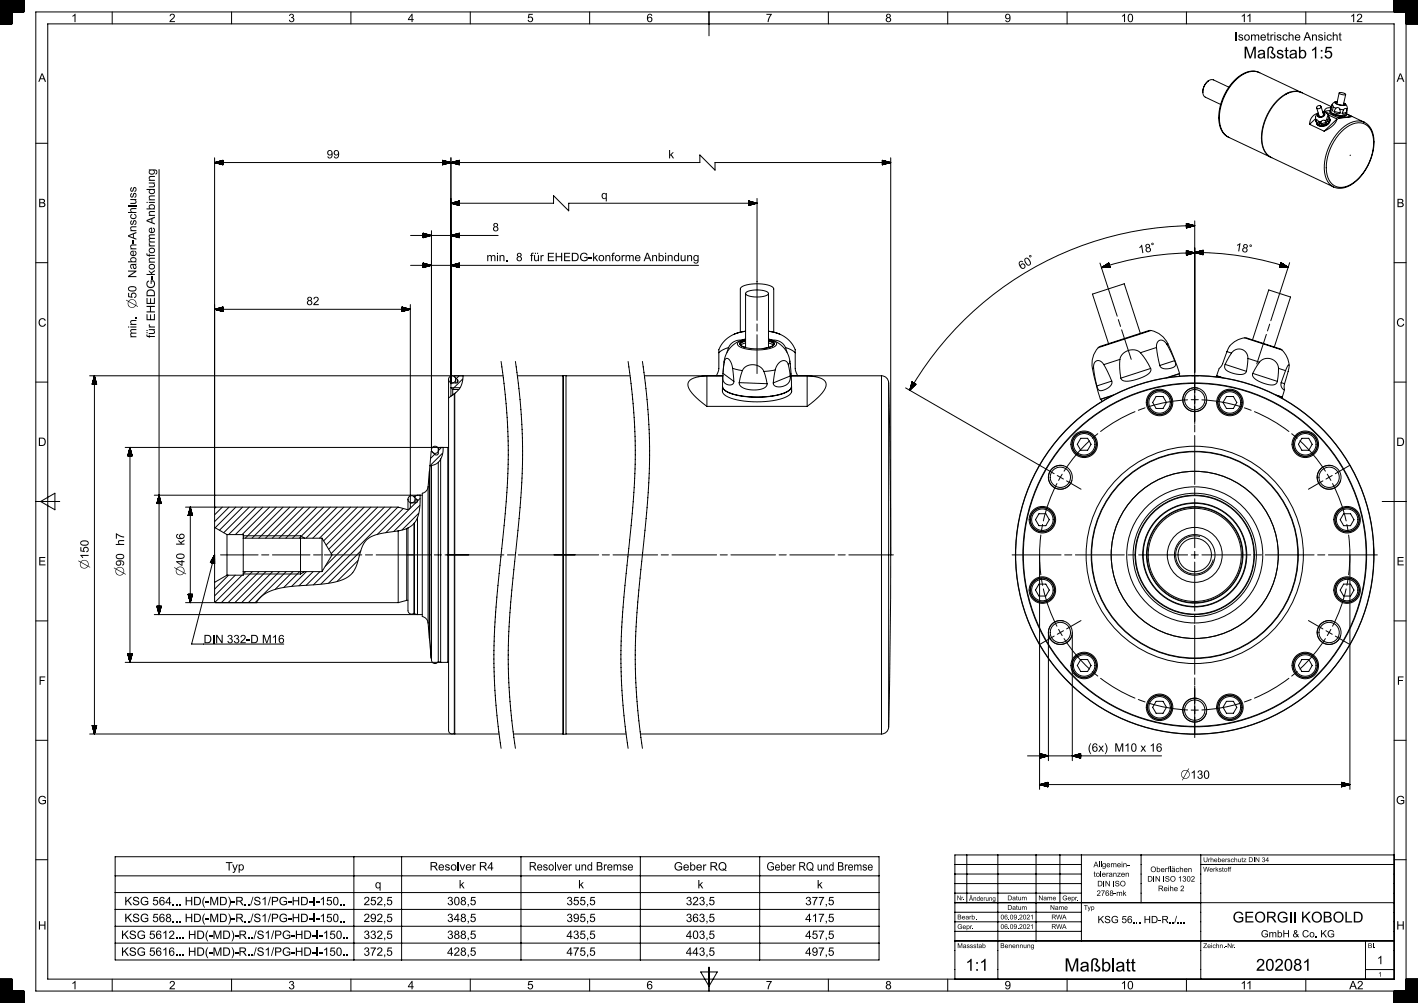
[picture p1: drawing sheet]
<svg xmlns="http://www.w3.org/2000/svg" width="594mm" height="420mm" viewBox="0 0 594 420" stroke-linecap="round" stroke-linejoin="round" font-family="sans-serif">
<g fill="none" stroke="#000" stroke-width=".42">
<path d="M0 .6h10M0 .5h10M0 .4h10M0 .3h10M0 .2h10M0 .1h10M0 9.9h5M0 9.8h5M0 9.7h5M0 9.6h5M0 9.5h5M0 9.4h5"/>
<path d="M0 9.3h5M0 9.2h5M0 9.1h5M0 9h5M0 8.9h5M0 8.8h5M0 8.6h5M0 8.4h5M0 8.2h5M0 8.1h5M0 8h5M0 7.9h5"/>
<path d="M0 7.8h5M0 7.7h5M0 7.6h5M0 7.5h5M0 7.4h5M0 7.3h5M0 7.2h5M0 7.1h5M0 7h5M0 6.9h5M0 6.8h5M0 6.7h5"/>
<path d="M0 6.6h5M0 6.4h5M0 6.2h5M0 6.1h5M0 6h5M0 5.9h5M0 5.7h5M0 5.6h5M0 5.5h5M0 5.4h5M0 5.3h5M0 5.2h5"/>
<path d="M0 5.1h5M0 4.9h10M0 4.8h10M0 4.7h10M0 4.6h10M0 4.5h10M0 4.4h10M0 4.2h10M0 4h10M0 3.9h10M0 3.7h10M0 3.5h10"/>
<path d="M0 3.4h10M0 3.3h10M0 3.2h10M0 3.1h10M0 3h10M0 2.9h10M0 2.8h10M0 2.7h10M0 2.6h10M0 2.5h10M0 2.4h10M0 2.3h10"/>
<path d="M0 2.2h10M0 2h10M0 1.9h10M0 1.7h10M0 1.5h10M0 1.4h10M0 1.3h10M0 1.2h10M0 1.1h10M0 1h10M0 .9h10M0 .8h10"/>
<path d="M0 .7h10M5 5v5h-5v-10h10v5h-10M20 10h564v400h-564zM47 5v5M97 5v5M147 5v5M197 5v5M247 5v5M297 5v10M347 5v5M397 5v5M447 5v5"/>
<path d="M497 5v5M547 5v5M584 .6h10M584 .5h10M584 .4h10M584 .3h10M584 .2h10M584 .1h10M584 5v-5h10v10h-5M584 4.9h10M584 4.8h10M584 4.7h10"/>
<path d="M584 4.6h10M584 4.5h10M584 4.4h10M584 4.2h10M584 4h10M584 3.9h10M584 3.7h10M584 3.5h10M584 3.4h10M584 3.3h10M584 3.2h10M584 3.1h10"/>
<path d="M584 3h10M584 2.9h10M584 2.8h10M584 2.7h10M584 2.6h10M584 2.5h10M584 2.4h10M584 2.3h10M584 2.2h10M584 2h10M584 1.9h10M584 1.7h10"/>
<path d="M584 1.5h10M584 1.4h10M584 1.3h10M584 1.2h10M584 1.1h10M584 1h10M584 .9h10M584 .8h10M584 .7h10M589 9.9h5M589 9.8h5M589 9.7h5"/>
<path d="M589 9.6h5M589 9.5h5M589 9.4h5M589 9.3h5M589 9.2h5M589 9.1h5M589 9h5M589 8.9h5M589 8.8h5M589 8.6h5M589 8.4h5M589 8.2h5"/>
<path d="M589 8.1h5M589 8h5M589 7.9h5M589 7.8h5M589 7.7h5M589 7.6h5M589 7.5h5M589 7.4h5M589 7.3h5M589 7.2h5M589 7.1h5M589 7h5"/>
<path d="M589 6.9h5M589 6.8h5M589 6.7h5M589 6.6h5M589 6.4h5M589 6.2h5M589 6.1h5M589 6h5M589 5.9h5M589 5.7h5M589 5.6h5M589 5.5h5"/>
<path d="M589 5.4h5M589 5.3h5M589 5.2h5M589 5.1h5M589 5v410M594 5h-579v410h579M506.1 33.9a6 6 0 0 0-2.2 4.8M514.8 36.5l-6.5-3a4.4 4.4 0 0 0-4.4 4.8 2.38 2.38 0 0 0 1 2.4l6.4 3M527.7 30.5a9 9 0 0 0-10.2 2.8 21.1 21.1 0 0 0-6.2 20.4l1.3 2.3 2.2 1.5M540.1 38.7l-1.5 .6M540.4 38.6h-.2M544.5 38.4a8.5 8.5 0 0 0-8.5 2.8 22.3 22.3 0 0 0-7.2 19.9 7.2 7.2 0 0 0 2.9 4.4"/>
<path d="M544.5 38.5l1 .4M544.9 38.6l-17.4-8.2a8.7 8.7 0 0 0-9.2 2.5 22.4 22.4 0 0 0-7.2 19.7 7.2 7.2 0 0 0 3.6 4.9M561 38.9l-1 4.6M561.1 38.8a2.28 2.28 0 0 1 2.5 .8 2.28 2.28 0 0 1-2.5-.8zM563.7 39.5l-1 4.6M514.7 57.5l17.3 8.2M548.6 52.1l6.1 2.8M551.1 49.7l-2.5 2.4M551.1 49.7l.2 .5M551.1 49.7l.4 1.8M551.3 50.2a.9 .9 0 0 1 1.1 .8M551.3 50.2v.7"/>
<path d="M551.3 50.9l.7 1 .6 .2 .2-.3M551.3 50.9l1.5 .9M551.5 51.5a2.94 2.94 0 0 0 4.6 .4M551.5 51.5a2.85 2.85 0 0 0 4.7 .7 1.95 1.95 0 0 0 .8-2.4 1.97 1.97 0 0 1-.9 2.1M551.8 44.5l1.3-.2a.82 .82 0 0 1-.4 1.2 .82 .82 0 0 1-1.1-.7zM552.1 47.4a4.7 4.7 0 0 0-3.5 4.7M552.2 47.3l-.9 1-.2 1.4M552.3 47.6a.78 .78 0 0 0 .2 1.3l.5 .1M552.3 47.8l-.2 .7 .9 .5M552.4 51h1M552.4 51l.4 .8M553 49h.1"/>
<path d="M553.4 44.6l1 3.3a1.03 1.03 0 0 1-.7 .9 1.03 1.03 0 0 1-1.1-.3l-1.1-3.3M553.4 51v.9M554 46.7a2.49 2.49 0 0 1 2.3 1.4M554.1 46.9l.8 .4a1.66 1.66 0 0 1-1.1 1.8 1.66 1.66 0 0 1-2-.8l.4-.9M554.1 47l.7 .5a1.48 1.48 0 0 1-1.8 1.5M554.1 47.1l.7 .5-.6 1.1M554.2 47.1l.6 .5-.6-.4M554.7 46.6l6.1 2.8M555.1 50.5a1.21 1.21 0 0 0-1.7 .5M555.1 50.5l.5 .7M555.6 51.2l-.2 .5-.8 .4-1.2-.2M555.6 51.2l-2.2 .7"/>
<path d="M555.9 49.9l-.8 .6M555.9 49.9l.1 1M556.1 51.8a3.4 3.4 0 0 1-4.3 .2M556.3 48l3.8 1.8M556.3 48.1l.7 1.7M556.3 48.1l.2 .6M556.5 48.7l.3 .5M556.5 48.7a.91 .91 0 0 0-.6 1.2M556.8 49.2v1.3l-.5 .4h-.3M556.8 49.2l-.8 1.7M557 49.9a3.1 3.1 0 0 1-2.2 2.6 3.1 3.1 0 0 1-3.3-1.1M557 49.8a3.1 3.1 0 0 1-2.2 2.7 3.1 3.1 0 0 1-3.3-1"/>
<path d="M557.2 46.7l-.1 .2a6.2 6.2 0 0 0 5.6 2l1-.3 .2-.4M557.2 46.2l-2.5 .4M557.3 46.9a8.2 8.2 0 0 0 6.4 1.4M557.4 45.4l.1 .9 .5 .2 .2-.2M557.4 45.4l.8 .9M557.5 45.1l-1.9 .3-.9 1.2M557.7 44.6l-12.4-5.8a9.4 9.4 0 0 0-10 3.3 22 22 0 0 0-6.2 19.4 6.9 6.9 0 0 0 3.4 4.4l26 12.3M557.9 44.2l.3-.2 .2 .8M557.9 44.2l-.5 1.2M557.9 44v.2M557.9 44l-.5 1.5M558.4 44.8l-.2 1.5"/>
<path d="M558.4 44.8l1.2 .5M558.4 47.6l3.9 .9M558.9 46.6l.2 .5 .9 .4 .9 .1 .5-.3M558.9 46.6l2.5 .7M559.4 42.8a3.7 3.7 0 0 0 4 1.1M559.5 42.8h-.1M559.5 42.9l-.1 .1M559.5 42.9l.6-.2-.6 .2M559.5 42.9v.2M559.6 42.6l-1.1 .5-.6 .9M559.6 45.3a1.08 1.08 0 0 1 1.7 .5M559.6 45.3l-.7 1.3"/>
<path d="M560.1 49.8a8.7 8.7 0 0 1-5.4 5.1M560.1 49.8l-5.4 5.1M560.1 42.8l-.7 .2M560.2 42.6l-.7 .2M560.2 42.6l-1 .2a3.9 3.9 0 0 0 4.1 1.3l.4-.3-.8-.6M561.3 45.8l.1 1.5M561.3 45.8l1.5 .1M561.9 55.2a9 9 0 0 1 10.1-3.1 9.1 9.1 0 0 1 3.4 9.1 21 21 0 0 1-11 16.7 6 6 0 0 1-8.5-4.8 21.4 21.4 0 0 1 6-17.9zM562.8 45.9l-.5 1.5M562.9 43.4l.5 .4M563.4 43.4l.7 .9 .3 1.1M563.4 43.9l-.5-.7 .4 .7"/>
<path d="M564 47.2l-.8 .7-.7-.1-.2-.4M564 47.2l-1.7 .2M564 45.8v1.4M564 45.8a.62 .62 0 0 0-.6-.4 .62 .62 0 0 0-.6 .5M564 47.7l2.2 1.1M564 47.7l7.5 3.5M564.4 45.5l-.2 1.6a1.45 1.45 0 0 1-1.9 1.4 6.7 6.7 0 0 1-5.1-2l.2-1M564.4 45.5l-.4 .3M566.2 48.8l-5.4 .6M571.5 51.2a9.6 9.6 0 0 1 4 10.3 21 21 0 0 1-11.8 16.9 6.6 6.6 0 0 1-5.2-.2M571.5 51.2a8.8 8.8 0 0 0-9.4 2.6 22.3 22.3 0 0 0-7 19.8 7.1 7.1 0 0 0 3.4 4.6M15 60h5"/>
<path d="M66.6 71v186.4M89.9 66.1v154.8M89.9 68.1h203.3v-3.2l6.3 6.3v-3.1h73.6M89.9 68.1l3.5 .9M90.1 68h3.3M90.3 68.2h3.1M90.6 68.3h2.8M90.6 67.9h2.8M91 68.4h2.4M91 67.8h2.4M91.4 68.5h2M91.4 67.7h2"/>
<path d="M91.8 68.6h1.6M91.8 67.6h1.6M92.2 68.7h1.2M92.2 67.5h1.2M92.5 68.8h.9M92.5 67.4h.9M92.9 68.9h.5M92.9 67.3h.5M93.3 69h.1M93.3 67.2h.1M93.4 67.1v1.9M93.4 67.1l-3.5 1"/>
<path d="M185.4 69h.1M185.4 67.2h.1M185.4 67.2l.5 .1M185.4 67.3l.8 .1M185.4 67.4l1.2 .1M185.4 67.5l1.6 .1M185.4 67.6l2 .1M185.4 67.7l2.4 .1M185.4 67.8l2.7 .1M185.4 67.9l3.3 .1M185.4 67.1l7 1.9M185.4 67.1v1.9"/>
<path d="M185.9 68.9h-.5M186.2 68.8h-.8M186.6 68.7h-1.2M187 68.6h-1.6M187.4 68.5h-2M187.8 68.4h-2.4M188.1 68.3h-2.7M188.5 68.2h-3.1M188.9 66.1v96.3M189.1 68h3.3M189.3 68.2h3.1M189.6 68.3h2.8"/>
<path d="M189.6 67.9h2.8M190 68.4h2.4M190 67.8h2.4M190.4 68.5h2M190.4 67.7h2M190.8 68.6h1.6M190.8 67.6h1.6M191.2 68.7h1.2M191.2 67.5h1.2M191.5 68.8h.9M191.5 67.4h.9M191.9 68.9h.5"/>
<path d="M191.9 67.3h.5M192.3 69h.1M192.3 67.2h.1M192.4 67.1v1.9M192.4 67.1l-7 1.9M369.6 69h.1M369.6 67.2h.1M369.6 67.2l.5 .1M369.6 67.3l.9 .1M369.6 67.4l1.2 .1M369.6 67.5l1.6 .1M369.6 67.6l2 .1"/>
<path d="M369.6 67.7l2.4 .1M369.6 67.8l2.8 .1M369.6 67.9l3.3 .1M369.6 67.1l3.5 1M369.6 67.1v1.9M370.1 68.9h-.5M370.5 68.8h-.9M370.8 68.7h-1.2M371.2 68.6h-1.6M371.6 68.5h-2M372 68.4h-2.4M372.4 68.3h-2.8"/>
<path d="M372.7 68.2h-3.1M373.1 66.1v166.3M373.1 68.1l-3.5 .9M531.8 65.6l1 .5M565.6 65h.1M584 60h5M172 98.6h36.7M177.2 97.8h.7M177.2 97.9h1.1M177.2 98h1.5M177.2 98.1h1.8M177.2 98.2h2.2"/>
<path d="M177.2 98.3h2.6M177.2 98.4h3M177.2 97.7h.3M177.2 97.7v1.8M177.2 97.7l3.5 .9-3.5 .9M177.5 99.5h-.3M177.9 99.4h-.7M178.3 99.3h-1.1M178.7 99.2h-1.5M179 99.1h-1.8M179.4 99h-2.2M179.8 98.9h-2.6"/>
<path d="M180.2 98.8h-3M180.6 98.6l-3.4 .1M180.7 96.6v91.8M188.9 85.1h43v-3.2l6.3 6.4v-3.2h78.9M189.1 98.6h3.3M189.1 85.1h3.3M189.3 85.2h3.1M189.5 98.4h2.9M189.5 98.8h2.9M189.5 85h2.9M189.6 85.3h2.8M189.8 98.3h2.6"/>
<path d="M189.8 98.9h2.6M189.8 84.9h2.6M190 85.4h2.4M190.2 98.2h2.2M190.2 99h2.2M190.2 84.7h2.2M190.4 85.5h2M190.6 98.1h1.8M190.6 99.1h1.8M190.6 84.6h1.8M190.8 85.6h1.6M191 98h1.4"/>
<path d="M191 99.2h1.4M191 84.5h1.4M191.4 97.9h1M191.4 99.3h1M191.4 85.8h1M191.4 84.4h1M191.7 97.8h.7M191.7 99.4h.7M191.7 85.9h.7M191.7 84.3h.7M192.1 99.5h.3M192.1 97.7h.3"/>
<path d="M192.1 86h.3M192.1 84.2h.3M192.4 97.7l-3.5 .9 3.5 .9M192.4 84.2v1.8l-3.5-.9M192.4 97.7v1.8M192.4 84.2l-3.5 .9M313.6 84.2h.3M313.6 84.3h.7M313.6 84.4h1.1M313.6 84.5h1.4M313.6 84.6h1.8M313.6 84.7h2.2"/>
<path d="M313.6 84.8l2.6 .1M313.6 84.9l2.9 .1M313.6 85l3.3 .1M313.6 84.2l3.5 .9M313.6 84.2v1.8l3.5-.9M313.9 86h-.3M314.3 85.9h-.7M314.7 85.8h-1.1M315.2 85.6l-1.6 .1M315.6 85.5l-2 .1M316 85.4l-2.4 .1M316.4 85.3l-2.8 .1"/>
<path d="M316.7 85.2l-3.1 .1M317.1 83.1v51.1M497 93.6v1.9l3.5-1M497 93.6l3.5 .9M497.1 93.6h-.1M497.1 95.4h-.1M497.4 93.7h-.4M497.4 95.3l-.4 .1M497.8 93.8h-.8M497.8 95.2l-.8 .1M498.2 93.9h-1.2M498.2 95.1l-1.2 .1"/>
<path d="M498.6 94h-1.6M498.6 95l-1.6 .1M499 94.1h-2M499 94.9l-2 .1M499.3 94.2h-2.3l2.7 .1M499.9 94.7l-2.9 .1h2.3M500.1 94.4h-3.1M500.3 94.5l-3.3 .1M500.5 94.5a137.9 137.9 0 0 0-119.4 68.9M500.5 92.5v84.9M500.5 94.5h-3.5M15 110h5"/>
<path d="M172 111.1h120.6M177.2 110.2l3.5 .9-3.5 1M177.2 110.2v1.9M177.2 110.2h.1M177.2 110.2l.5 .1M177.2 110.4h.9M177.2 110.5h1.3M177.2 110.6h1.6M177.2 110.7h2M177.2 110.8h2.4M177.2 110.9h2.8M177.2 111h3.2"/>
<path d="M177.2 112h.1M177.7 111.9l-.5 .1M178.1 111.8l-.9 .1M178.5 111.7l-1.3 .1M178.8 111.6l-1.6 .1M179.2 111.5l-2 .1M179.6 111.4l-2.4 .1M180 111.3l-2.8 .1M180.4 111.2l-3.2 .1M189.3 111h3.1M189.3 111.2h3.1M189.6 110.9h2.8"/>
<path d="M189.6 111.3h2.8M190 110.8h2.4M190 111.4h2.4M190.4 110.7h2M190.4 111.5h2M190.8 110.6h1.6M190.8 111.6h1.6M191.2 110.5h1.2M191.2 111.7h1.2M191.5 110.4h.9M191.5 111.8h.9M191.9 110.3h.5"/>
<path d="M191.9 111.9h.5M192.3 110.2h.1M192.3 112h.1M192.4 110.2v1.9M192.4 110.2l-3.5 .9 3.5 1M460.8 110.2l7.2 22.2M461.4 112.1l3-2 .6 1.8zM463.2 110.9l1.4-.4-1.6 .5M463.5 112l1.4-.5-1.5 .5M463.7 110.6l.8-.3-1.1 .5M463.9 112l1-.4-1.2 .4M464.4 110.2l-.4 .2"/>
<path d="M464.5 110.3l-.6 .2M464.6 110.6l-1.9 .6M464.6 110.7l-2.2 .7M464.7 110.8l-2.6 .8M464.7 110.9l-3 1M464.7 111l-3.3 1.1M464.8 111.2l-3.2 .9M464.8 111.2l-2.6 .8M464.8 111.3l-2.2 .7M464.9 111.4l-1.9 .6M464.9 111.9h-.4M464.9 111.7l-.8 .2"/>
<path d="M497.1 105h-.1M497.3 106.8h-.3M497.4 105.1h-.4l1 .1M497.8 106.6l-.8 .1h.4M498.2 106.5l-1.2 .1M498.4 105.3h-1.4M498.6 106.4l-1.6 .1M498.8 105.4h-1.8M499 106.3l-2 .1M499.1 105.5h-2.1M499.3 106.2l-2.3 .1M499.5 105.6l-2.5 .1"/>
<path d="M499.7 106.1l-2.7 .1M499.9 105.7l-2.9 .1M500.1 106l-3.1 .1M500.3 105.8l-3.3 .1M500.5 105.9a126.5 126.5 0 0 0-39.1 6.2M500.5 105.7a126.7 126.7 0 0 1 39.1 6.2M500.5 105.9l-3.5-.9v1.8M500.5 105.9l-3.5 .9M500.5 105.9l-3.5 .1M500.5 105.7h3.5M500.7 105.8h3.3M500.9 105.6h3.1"/>
<path d="M501 105.9h3M501.2 105.5h2.8M501.4 106h2.6M501.6 105.4h2.4M501.8 106.1l2.2 .1M502 105.3h2M502.4 106.2l1.6 .1M502.4 105.2h1.6M502.7 106.3l1.3 .1M502.8 105.1h1.2M503.1 106.4l.9 .1h-.5M503.1 105h.9"/>
<path d="M503.5 104.9h.5M503.9 106.6h.1M503.9 104.8h.1M504 104.8v1.9l-3.5-1M504 104.8l-3.5 .9M536 111.7l3.6 .2M536 111.7h.1M536 111.7l.3 .1M536.1 111.4l1.4 .4M536.1 111.3l1.7 .5M536.2 111.2l2 .6M536.2 111.1l2.4 .8"/>
<path d="M536.2 111l2.8 .9M536.3 110.9l3.1 1M536.3 110.8l3.3 1.1M536.3 110.7l3 1M536.4 110.6l2.6 .9M536.4 110.3l1.6 .5M536.5 110l.3 .1M536.6 110h.1M536.6 110l3 1.9M536.6 110l-.6 1.7M536.7 111.8l-.7-.2 1.1 .2M537.3 110.4l-.8-.2 1.1 .4"/>
<path d="M538.3 111.1l-1.9-.6 2.2 .8M540.2 110l-7.9 24.3M584 110h5M89.9 129.5h82M89.9 129.5l3.5 1M90.1 129.5h3.3M90.3 129.6h3.1M90.5 129.4h2.9M90.6 129.7h2.8M90.8 129.3h2.6M91 129.8h2.4M91.2 129.2h2.2"/>
<path d="M91.4 129.9h2M91.6 129.1h1.8M91.8 130h1.6M92 129h1.4M92.2 130.1h1.2M92.4 128.9h1M92.5 130.2h.9M92.7 128.8h.7M92.9 130.3h.5M93.3 130.4h.1M93.3 128.6h.1M93.4 128.6v1.9"/>
<path d="M93.4 128.6l-3.5 .9M168.4 130.4h.1M168.4 128.6h.1M168.4 128.7l.6 .1M168.4 128.8l1 .1M168.4 128.9l1.4 .1M168.4 129l1.8 .1M168.4 129.1l2.2 .1M168.4 129.2l2.5 .1M168.4 129.3l2.9 .1M168.4 129.4l3.3 .1M168.4 128.6l3.5 .9"/>
<path d="M168.4 128.6v1.9M168.9 130.3l-.5 .1M169.2 130.2l-.8 .1M169.6 130.1l-1.2 .1M170 130l-1.6 .1M170.4 129.9l-2 .1M170.8 129.8l-2.4 .1M171.1 129.7l-2.7 .1M171.5 129.6l-3.1 .1M171.9 127.5v84.7l-.5 .9-1 .2-3.6-.9h-89.1M171.9 129.5l-3.5 1M307.7 139.9a10.4 10.4 0 0 0-6.6 7.4v.4"/>
<path d="M310.1 139.1l.1-18.5a13 13 0 0 1 10.4-1.5l2.6 .8 .9 1.1v18.1M312.3 138.7l-4.6 1.2M312.3 122.9l.1 22.6M312.6 122.4a10.7 10.7 0 0 1 9.1 0l.2 .3a2.49 2.49 0 0 1-2.8 1.5 8.7 8.7 0 0 1-6.8-1.2zM317.1 135.7v3M321.9 122.9v22.6M321.9 138.7l4.5 1.1M326.4 139.8a11 11 0 0 1 6.7 7.1v.8M468.5 133.8l.9 2.9M469.9 138.1l4 12.4M477.7 139.6l-6.8-20.8-13.3 4.4 6.8 20.7M482.2 138.4a10 10 0 0 1 7 5.6"/>
<path d="M482.2 138.4a119.9 119.9 0 0 0-16.6 5.1l-4.7 1.5-.9 .6M482.2 138.4l-22.2 7.2M531.9 135.7l-1 2.9M15 160h5M37.6 157.4h173.1M38.9 159.8v1.1M39 159.4v1.5M39.1 159.1v1.8M39.2 158.7v2.2M39.3 158.3v2.6M39.4 157.9v3M39.5 157.5v3.4"/>
<path d="M39.6 157.4v150M39.6 157.4l-1 3.5M39.6 157.4l.9 3.5h-1.9M39.7 157.7v3.2M39.8 158.1v2.8M39.9 158.5v2.4M40 158.9v2M40.1 159.3v1.6M40.2 159.6v1.3M187.9 158.9v7.7M190.3 157.6v.1M190.4 157.7h.1"/>
<path d="M190.4 157.7l1.3 1.3M190.5 157.4l-.1 .3M190.9 158.9v1.5M191.7 159l.2 .6-.5 .7-2.5 .3M191.7 159v1.1M192.3 157.4l-1.1 1.1M193.8 158.7l-4.3 4.3M194 157.4l-.3 2.4-.7 2-.9 1.5-1.6 1.4M209.9 151.4a261 261 0 0 1 .7 74.8l-1.5 14a259.4 259.4 0 0 0 .8 73.2M215.9 151.4a255.5 255.5 0 0 1 1.1 70.7l-1.7 16.5a261.8 261.8 0 0 0 .6 74.8M216.7 157.4h19.2M235.9 157.4v150"/>
<path d="M235.9 157.4h.1M237.1 157.4h-1.2M237.1 157.4v150M237.1 157.4h26.8M263.1 151.4a261 261 0 0 1 .7 74.8l-1.5 14a259.4 259.4 0 0 0 .8 73.2M269.1 151.4a255.5 255.5 0 0 1 1.1 70.7l-1.7 16.5a261.8 261.8 0 0 0 .6 74.8M269.9 157.4h32.9M289 159.2l2.7-1.2 4.4-.6v12.8a20.1 20.1 0 0 1-7.9-8.4 2.41 2.41 0 0 1 .8-2.6zM301.1 147.7v6.9l-1 2.8M302.8 157l-.1 4.8M302.9 156.3v2.8l1 1.5 1.2 .6 1.2-.1 .8-.5 .3-.9M302.9 156.3l4.5 3.4"/>
<path d="M303.4 151.2v.5M303.4 151.2l-.5 4.8M303.4 151.7a1.31 1.31 0 0 1 1-1.6 1.31 1.31 0 0 1 1.5 1.2l1 2.9M303.4 151.7l-.5 4.6M305.2 145.5l-2.5 1-1.6 1.2M305.2 145.5l-.7 2.2M306.9 154.2l.5 5.5M306.9 154.2l4.1 1M310.1 144.1h.1M310.1 144.1a1.92 1.92 0 0 0 1.7 1.3M310.6 142.4a5.3 5.3 0 0 0-5.4 3.1M311 155.2l-1.3 5"/>
<path d="M311 155.2a5.2 5.2 0 0 1 9 .4M311 142.3a10.9 10.9 0 0 0-7.6 8.9M312.3 141.9l-1.3 .4M312.3 142.1l-.9 .3a1.57 1.57 0 0 0-1.5 1.9l1.8 1.1M312.3 142.8l-1.5 .6-.7 .8M312.3 142.5a2.66 2.66 0 0 0-2.2 1.6M312.3 143.6l-2.1 .9M317.1 140.2v16.2M320 155.6l1.3 5.1M321.9 142.1l1.6 .6a1.12 1.12 0 0 1 1 1.1 1.12 1.12 0 0 1-.9 1.1 17.9 17.9 0 0 1-11.9 .5M321.9 142.8a2.83 2.83 0 0 1 2.3 1.5M321.9 142.5a2.57 2.57 0 0 1 2.3 1.6"/>
<path d="M321.9 143.6l2.1 .9M321.9 141.9l1.3 .4M323.2 142.3a10.9 10.9 0 0 1 7.7 8.9M323.2 142.3l.8 .3a1.35 1.35 0 0 1 1.3 1.3 1.35 1.35 0 0 1-1.1 1.4 19.7 19.7 0 0 1-14.7-.4 1.27 1.27 0 0 1-.5-1.4 1.27 1.27 0 0 1 1.2-.9l.8-.3M323.6 142.4a5.3 5.3 0 0 1 5.4 3.1M324.2 144.1a5.3 5.3 0 0 1-4.4 1.8M324.2 144.1h.1M324.7 154.9l-.8 5.4M324.7 154.9l-4.7 .7M329 145.5l2.5 1 1.6 1.2M329 145.5l.7 2.2M330.2 152.7l.8 4.7"/>
<path d="M330.2 152.7a2.29 2.29 0 0 0-2.1-1.7 2.29 2.29 0 0 0-2.3 1.5l-1.1 2.4M330.9 151.2l.7 10.6a4.8 4.8 0 0 1-4.2 3.1 38.1 38.1 0 0 1-22.5-.7 3.2 3.2 0 0 1-2.2-2.4M330.9 151.2l-.7 1.5M331 157.4l-.4 2.6-.9 .9-1.1 .7-1.7 .4-1.6-.1-1.1-.6-.3-1M331 157.4l-7.1 2.9M331.4 157.4h37.9M333.1 147.7v6.9l1 2.8M338.1 157.4l4.4 .6a3.4 3.4 0 0 1 3.5 3.8 20.1 20.1 0 0 1-7.9 8.4zM369.3 157.4l1.8 .6 .8 1 .4 1.3M369.3 157.4v150M382 159.9l1.7 1-2.6 2.5M382 159.9l-.9 3.5"/>
<path d="M382.1 159.9l-.1 .1M457.6 154.2l3.4 13M458.1 154.1l-.5 .1M458.1 154.1l1.4 7.5M460 145.6a10 10 0 0 0-2.4 8.6M462.4 152.7a2.15 2.15 0 0 0-2-1.7 2.15 2.15 0 0 0-2.1 1.4l-.2 1.7M462.4 152.7l3.3 6.9M465.7 159.6v1l-.6 1-2.9 1.8h-1.8l-.9-1.8M465.7 159.6l-6.2 2M469.1 150.5l-6.7 2.2M469.1 150.5l-.1 3.7 .5 4.1M477.7 147.7l2.3 2.9 2 3.7"/>
<path d="M477.7 147.7a5.4 5.4 0 0 0-8.6 2.8M482 154.3v1.1l-1 1.2-4.5 2.1-2.6 .7-2.3 .2-1.4-.4-.7-.9M482 154.3l-12.5 4M484.5 145.5l-6.8 2.2M484.5 145.5l1.3 7.5M488.7 144.1l3.4 6.9M488.7 144.1a2.15 2.15 0 0 0-1.9-1.7 2.15 2.15 0 0 0-2.2 1.5l-.1 1.6M489.2 144l4.9 12.4M489.2 144l-.5 .1M492.1 151l.3 2-1.5 1.1-3.4 .3-1.1-.5-.6-.9M492.1 151l-6.3 2M493.9 156.6l.3 .9"/>
<path d="M494.1 156.4l-4.9 1.7M494.1 156.4l-5.5 1.8M499.3 157.4h2.8M509.6 157.4l2.2 .7M509.6 157.4l-.1 .4M509.7 157.3l-.1 .1M509.7 157.3h.1M509.7 157.3l2.7 .9M513.2 152.6l-.2 1.1 .4 1 1 .8 1.7 .7 2.1 .5 2 .1 1.3-.5 .6-.8M513.2 152.6l8.9 2.9M514 147.2l-1.9 5.3-1.4 1.8-1 3M514 147.2l1.9 .6"/>
<path d="M515.9 147.8l-2.7 4.8M515.9 147.8a3.7 3.7 0 0 1 4.3-1.5 3.7 3.7 0 0 1 2.6 3.8M521.4 141.5a8.7 8.7 0 0 0-7.4 5.7M521.4 141.5l15.6 5.1M522.8 150.1l-.7 5.4M522.8 150.1l4.8 1.6M524.7 142.3l6.8-20.9 5 1.6 4.1 1.4-6.8 20.9M524.8 156.3v1.1l.8 1.2 4.1 2 3.7 .6 1.1-.5 .6-1M524.8 156.3l10.3 3.4M527.6 151.7a4.5 4.5 0 0 1 4.8-1.4 4.5 4.5 0 0 1 3.2 3.9M527.6 151.7l-2.8 4.6M530.5 140l-4 12.4"/>
<path d="M535.6 154.2l-.5 5.5M535.6 154.2l2.9 1M537 146.6a10 10 0 0 1 3 6.4M538.5 155.2l-1.8 5M538.5 155.2l.2-.6a1.9 1.9 0 0 1 1.3-1.8l-.3 2.1-1.6 5.8M584 160h5M38.7 160.6v.3M38.8 160.2v.7M40.3 160.2v.7M40.4 160.6v.3M187.9 166.6v136.6a3.7 3.7 0 0 0 1 4.1l1.4-.2M188.9 162.4v3.5"/>
<path d="M188.9 162.4h3.8M188.9 162.4l.7 .7M189.3 160.4l-.4 .4M189.6 163.1v2.3M189.6 163.1h2.6M190.3 164.9l-2.4 1.7M190.5 164.7v142.7l-.2-142.6M190.5 164.7l-.2 .2M190.9 164.4h.1M296.1 170.2h42M302.6 161.9v1.9a4.3 4.3 0 0 0 3.6 2.9 37 37 0 0 0 23.7-.8l1.3-1a3.4 3.4 0 0 0 .4-3M309.7 160.2l.3 1.2 1.1 1 1.9 .6 2.3 .3 2.4-.1 2-.5 1.3-.9 .3-1.1"/>
<path d="M309.7 160.2l11.6 .5M331.6 161.5a2.95 2.95 0 0 1-2.6 2.9 36.8 36.8 0 0 1-24.5-.3l-1.3-1-.6-1.3M372.3 160.3l.6 35.9 .2 36.2M372.3 160.3v144.1M379.4 162.4l62.2 36M381.7 161.2l.6-1.1-.7 1.4M382 160.2l.1-.2-.2 .4M382.2 160l-.4 .8M382.3 160.1l-.5 .9M382.5 160.2l-1 1.7M382.6 160.3l-1.2 2M382.6 160.3l-1.3 2.4"/>
<path d="M382.8 160.4l-1.7 2.8M382.9 160.4l-1.8 3M382.9 161.6l.5-.9-.6 1.1M382.9 160.5l-1.5 2.7M383 160.5l-1.4 2.4M383.1 160.6l-1.2 2M383.2 160.6l-1 1.7M383.3 160.7l-.8 1.3M383.5 160.8l-.5 .7M383.6 160.8l-.3 .4M383.6 160.9l-.1 .2M461.2 167.2l.3 1"/>
<path d="M466 165.7l-5 1.5M466.5 165.4l-5.5 1.8M470 167.1l-.1 .1M475.4 172.4l-6.9 3.3-7.5 5M479.7 170.8l-2.9 1M484.3 166h2.9l1.4 2.5-1.4 2.5h-2.9l-1.4-2.5zM497.5 167.4l-8.9 1.1-7.5 1.8M499 167.4h3M500.5 177.9v3M501.8 162.5a5 5 0 0 0-6.2 3.6 5 5 0 0 0 3.6 6.1 5 5 0 0 0 6.1-3.5M503.5 167.4l7.6 .8 8.8 2.1M513.8 166h2.9l1.4 2.5-1.4 2.5h-2.9l-1.5-2.5z"/>
<path d="M521.3 170.8l2.8 1M525.5 172.4l6.9 3.3 7.5 5M534.4 165.4l2.7 .9M535 165.7l2.1 .7M536.7 160.2l.1 1.8 1.2 1.3 .1-2.6M536.7 160.2l1.4 .5M537.1 166.4l-.1 .4M537.1 166.3v.1M537.1 166.3h.1M538.1 163.2l-1 3.1M52.4 187.4h135.2M53.5 190.9h1.9"/>
<path d="M53.5 190.8v.1M53.6 190.4v.5M53.7 190v.9M53.8 189.6v1.3M54 189.1v1.8M54.1 188.7v2.2M54.2 188.3v2.6M54.3 187.9v3M54.4 187.5v3.4M54.4 187.4v90M54.4 187.4l-.9 3.5M54.4 187.4l1 3.5"/>
<path d="M54.5 187.7v3.2M54.6 188.1v2.8M54.7 188.5v2.4M54.8 188.9v2M55 189.3v1.6M55.1 189.6v1.3M55.2 190v.9M55.3 190.4v.5M55.4 190.8v.1M179.9 197.4v70zM180.6 195v80.5M180.7 194.9l-.1 .1"/>
<path d="M180.7 194.9v78.9a3.7 3.7 0 0 0 1.1 4h.9l.9-.8M180.7 188.4v.6M182.1 190.2l-1.7 1.8M183.6 193.6l-1.2 .8-1.7 .5M184.6 187.4l-1 .2v2.4l-.5 .5h-.6l-1.6-1.5-.3 .1-1.3 14.8M184.6 192.3v85.1l-1-.3v-83.5zM185 187.4l-1.4 1.3M185.4 189.8l-5.3 5.3 .5-.1M185.6 187.4l-.2 2.5-.8 2.4M187.6 187.4v90M187.6 187.4l.3 .1M442.9 199.1l2.6 1.5"/>
<path d="M444.9 198.6l-1.5 2.6M445.5 195a5 5 0 0 0-6.1 3.6 5 5 0 0 0 3.5 6.1 5 5 0 0 0 6.1-3.5M452.7 183.5h2.9l1.4 2.5-1.4 2.5h-2.9l-1.4-2.5zM456.4 184.5l-5.3 5.6-5.4 7.2M459.9 181.6l-2.3 1.9M500.5 182.4v20.5M541.1 181.6l2.3 1.9M544.5 184.5l5.4 5.6 5.3 7.2M545.3 183.5h2.9l1.5 2.5-1.5 2.5h-2.9l-1.4-2.5zM556 198.6l1.5 2.6M558.1 195a5 5 0 0 0-6.2 3.6 5 5 0 0 0 3.6 6.1 5 5 0 0 0 6.1-3.5M558.1 199.1l-2.6 1.5"/>
<path d="M565.4 194.9l-6 3.5M15 210h10M17 210l6-3.5v7zM64.6 207.4h112.3M65.8 210.6v.3M65.9 210v.9M66 209.6v1.3M66.1 209.3v1.6M66.2 208.9v2M66.3 208.5v2.4M66.4 208.1v2.8M66.5 207.7v3.2"/>
<path d="M66.6 207.4l1 3.5h-1.9zM66.7 207.5v3.4M66.8 207.9v3M66.9 208.3v2.6M67 208.7v2.2M67.1 209.1v1.8M67.2 209.4v1.5M67.3 209.8v1.1M67.4 210.2v.7M67.5 210.6v.3M78.9 215.4v.5M79 215v.9"/>
<path d="M79.1 214.6v1.3M79.2 214.3v1.6M79.3 213.9v2M79.4 213.5v2.4M79.5 213.1v2.8M79.6 212.7v3.2M79.7 212.4v40M79.7 212.4l-.9 3.5h1.9M79.7 212.4l1 3.5M79.8 212.5v3.4M79.9 212.9v3M80 213.3v2.6"/>
<path d="M80.1 213.7v2.2M80.2 214.1v1.8M80.3 214.4v1.5M80.4 214.8v1.1M80.5 215.2v.7M80.6 215.8v.1M90.4 212.4l-.5 .5M93.1 212.4l-3.2 3.2M95.9 212.4l-6 6M98.8 212.4l-8.7 8.6M101.6 212.4l-9.7 9.6M104.4 212.4l-10.7 10.7"/>
<path d="M107.3 212.4l-11.5 11.5M110.1 212.4l-11.5 11.5M112.9 212.4l-11.5 11.5M115.7 212.4l-13 13M118.6 212.4l-13 13M121.4 212.4l-13 13M124.2 212.4l-13 13M127.1 212.4l-13 13M129.9 212.4l-13 13M132.7 212.4l-13 13M135.5 212.4l-13 13M138.4 212.4l-13 13"/>
<path d="M141.2 212.4l-13 13M144 212.4l-13 13M146.9 212.4l-13 13M149.7 212.4l-14.1 14.1M152.5 212.4l-15.9 15.9M155.3 212.4l-17.6 17.6M158.2 212.4l-19.4 19.4M161 212.4l-24.8 24.7M163.8 212.4l-32.5 32.5M166.7 212.4l-32.3 32.2M168.9 212.9l-10.9 11M170.9 209.1v4.2"/>
<path d="M173.4 207.9v.1M173.4 219.1v37.7M173.4 219.2l-2.5 1.9M173.5 208h.1M173.5 208l1.2 1.2M173.6 219v38M173.6 219l-.2 .2M173.9 209.1v1.5M174.1 210.6l-12.5 12.5M174.3 207.5l-.6 .7M174.7 209.2l.2 .6-.5 .7-2.5 .3M174.7 209.2v1.1"/>
<path d="M174.9 207.4l-1.3 .3-.1 .3M174.9 216.8v40.6l-1.3-.4M174.9 216.8l-1.3 2.2M175.4 215l-7 6.9M175.9 211.6l-11 11M176 208.7l-1.1 1.1M176 207.4l-.2 5.4-.9 4M179.3 203.9a3.3 3.3 0 0 1-2.4 2.7v51.5a3.3 3.3 0 0 1 2.4 2.8M179.3 203.9v57M435.2 215.1h2.9l1.4 2.5-1.4 2.5h-2.9l-1.4-2.5zM436.7 219.6l-.5 3M442.7 202.5l-3.5 8.2-2.1 7.4"/>
<path d="M446.8 201.4l6 3.5M500.5 204.4v3M500.5 208.9v20.5M554.2 201.4l-6.1 3.5M558.2 202.5l3.6 8.2 2.1 7.4M562.9 215.1h2.8l1.5 2.5-1.5 2.5h-2.8l-1.5-2.5zM564.2 219.6l.5 3M579 210h10M88.3 235.1l-.1 .3M88.5 234.8l-.2 .8M88.8 234.2l-.4 1.4M89 233.9l-.5 1.7"/>
<path d="M89.4 233.2l-.7 2.5 .5-2.1M89.8 232.5l-.9 3.2 .7-2.8M89.9 220.9v11.5M89.9 232.4v11.5M89.9 220.9l5.2 3M89.9 232.4l-9.6 37.3h38.6M89.9 232.4v3.6l-1.8-.5zM89.9 232.8l-.8 3M89.9 233.1l-.7 2.7M89.9 233.5l-.6 2.3M89.9 233.9l-.5 2M89.9 234.3l-.3 1.6"/>
<path d="M89.9 234.7l-.3 1.2M89.9 235.1l-.1 .8M89.9 235.5v.4M92.4 232.4h15.7M95.1 223.9v17M95.1 223.9h6.8v1.5M101.9 225.4v14M101.9 239.4v1.5h-6.8M101.9 225.4h33M101.9 239.4h33M101.9 224.4h24M102.9 239.4l-1 1h24"/>
<path d="M105.7 239.4l-13 13M108.5 239.4l-13 13M109.6 232.4h3M111.4 239.4l-13 13M114.1 232.4h15.7M114.2 239.4l-13 13M117 239.4l-13 13M119.9 239.4l-13 13M122.7 239.4l-7.5 7.5M125.5 239.4l-6.7 6.7M125.9 224.4l1.7 1M125.9 224.4v16"/>
<path d="M127.6 239.4l-1.7 1M128.3 239.4l-6.2 6.2M131.2 239.4l-6 5.9M131.3 232.4h3M134 239.4l-5.7 5.7M134.9 225.4v14M134.9 225.4l4.2 7-4.2 7M135.8 232.4h15.8M147.8 239.7l-.1 .1M150 234.7l-8.8 8.8M151.2 230.7l-13.5 13.5M153.1 232.4h3"/>
<path d="M157.6 232.4h15.7M166.8 222.3v30.1M166.8 222.3l-9.2 1.6-2.6 1.1-1.7 1.4a20.7 20.7 0 0 0-3.5 9.2l-1.2 2.9-1.7 2.2a18.7 18.7 0 0 1-11.4 3.8l-13.6 1.1-6.5 1.2-2.8 1-2.3 1.3-1.8 1.6-1.1 1.7M170.4 221.3v30.1M170.4 221.3l-3.6 1M170.4 232.4h10M170.9 221.1l-.5 .2M170.9 221.1v32a3.7 3.7 0 0 0 1 4h.8l.7-.4M181.9 232.4h3M186.4 232.4h10M187.3 232.4h23.8M212.6 232.4h3"/>
<path d="M217.1 232.4h23.8M232.1 232.4h18.7M252.3 232.4h3M256.8 232.4h18.7M277 232.4h3M281.5 232.4h18.7M301.7 232.4h3M306.2 232.4h18.7M326.4 232.4h3M330.9 232.4h18.7M351.1 232.4h3M355.6 232.4h18.7"/>
<path d="M373.1 232.4l-.2 36.1-.6 35.9M424 232.4h20.5M435.5 232.4v98.1M436 224l-.5 9 .5 7.7M446 232.4h3M450.5 232.4h20.5M472.5 232.4h3M477 232.4h20.5M499 232.4h3M500.5 230.9v3M500.5 235.4v20.5M502.5 224.6a8 8 0 0 0-9.8 5.7 8 8 0 0 0 5.7 9.8 8 8 0 0 0 9.8-5.7"/>
<path d="M503.5 232.4h20.5M525.5 232.4h3M530 232.4h20.5M552 232.4h3M556.5 232.4h20.5M564.9 224l.6 7.7-.6 9M565.5 232.4v98.1M575.3 227.3l.2 5.1M15 260h5M64.6 257.4h112.3M65.7 253.9l.1 .2M65.8 253.9l.1 .8"/>
<path d="M66 253.9v1.2M66.1 253.9v1.6M66.2 253.9v1.9M66.3 253.9v2.3M66.4 253.9v2.7M66.5 253.9v3.1M66.7 253.9v3.3M66.8 253.9v2.9M66.9 253.9v2.5M67 253.9v2.1M67.1 253.9v1.8M67.2 253.9v1.4"/>
<path d="M67.3 253.9v1M67.4 253.9v.6M67.5 253.9v.2M67.6 253.9l-1 3.5M67.6 253.9h-1.9l.9 3.5M77.7 252.4h89.1M78.8 248.9l.1 .4M79 248.9v.8M79.1 248.9v1.2M79.2 248.9v1.6M79.3 248.9v1.9M79.4 248.9v2.3"/>
<path d="M79.5 248.9v2.7M79.6 248.9v3.1M79.8 248.9v3.3M79.9 248.9v2.9M80 248.9v2.5M80.1 248.9v2.1M80.2 248.9v1.8M80.3 248.9v1.4M80.4 248.9v1M80.6 248.9l-.1 .6M80.6 248.9h.1M80.7 248.9l-1 3.5"/>
<path d="M80.7 248.9h-1.9l.9 3.5M89.9 243.9v8l.5 .5M89.9 243.8v.1M95.1 240.9l-5.2 3M95.7 240.9l-5.8 5.8M98.6 240.9l-8.7 8.6M101.4 240.9l-11.3 11.2M170.4 251.4l-3.6 1M170.9 251.4h-.5M173.4 256.8l.2 .2M435.2 244.6h2.9l1.4 2.5-1.4 2.5h-2.9l-1.4-2.5zM436.2 242.2l.5 2.9"/>
<path d="M437.1 246.6l2.1 7.4 3.5 8.2M452.8 259.9l-6 3.5M500.5 257.4v3M548.1 259.9l6.1 3.5M562.9 244.6h2.8l1.5 2.5-1.5 2.5h-2.8l-1.5-2.5zM563.9 246.6l-2.1 7.4-3.6 8.2M564.7 242.2l-.5 2.9M584 260h5M52.4 277.4h135.2M53.5 273.9h1.9M53.5 273.9l.9 3.5M53.5 273.9h.1"/>
<path d="M53.6 273.9v.4M53.7 273.9v.8M53.8 273.9v1.2M53.9 273.9l.1 1.8M54 273.9l.1 2.1M54.1 273.9l.1 2.5M54.2 273.9l.1 2.9M54.3 273.9l.1 3.3M54.6 273.9l-.1 3.1M54.7 273.9l-.1 2.7M54.8 273.9l-.1 2.3M54.9 273.9l-.1 1.9"/>
<path d="M55 273.9v1.6M55.1 273.9v1.2M55.2 273.9v.8M55.3 273.9v.4M55.4 273.9h.1M55.4 273.9l-1 3.5M179.3 260.9l1.3 14.6M180.6 275.5l.1 .2M187.9 277.2l-.3 .2M439.2 264.9v53.6M441.6 266.4l-6.1 3.5M443.4 263.6l1.5 2.5"/>
<path d="M445.5 260a5 5 0 0 0-6.1 3.6 5 5 0 0 0 3.5 6.1 5 5 0 0 0 6.1-3.5M445.5 264.1l-2.6 1.5M445.7 267.4l5.4 7.2 5.3 5.6M449.2 264.9v53.6M452.7 276.2h2.9l1.4 2.5-1.4 2.5h-2.9l-1.4-2.5zM500.5 261.9v20.5M545.3 276.2h2.9l1.5 2.5-1.5 2.5h-2.9l-1.4-2.5zM555.2 267.4l-5.3 7.2-5.4 5.6M555.5 264.1l2.6 1.5M557.5 263.6l-1.5 2.5M558.1 260a5 5 0 0 0-6.2 3.6 5 5 0 0 0 3.6 6.1 5 5 0 0 0 6.1-3.5M559.4 266.4l6 3.5"/>
<path d="M457.6 281.2l2.3 1.9M461 284l7.5 5 6.9 3.3M476.8 292.9l2.9 1M481.1 294.4l7.5 1.9 8.9 1M484.3 293.7h2.9l1.4 2.5-1.4 2.5h-2.9l-1.4-2.5zM499 297.3h3M500.5 283.9v3M500.5 287.4v21.5M501.8 292.5a5 5 0 0 0-6.2 3.6 5 5 0 0 0 3.6 6.1 5 5 0 0 0 6.1-3.5M513.8 293.7h2.9l1.4 2.5-1.4 2.5h-2.9l-1.5-2.5zM519.9 294.4l-8.8 2.1-7.6 .8M524.1 292.9l-2.8 1"/>
<path d="M539.9 284l-7.5 5-6.9 3.3M543.4 281.2l-2.3 1.9M15 310h5M37.6 307.4h171.5M38.6 303.9h1.9l-.9 3.5M38.6 303.9l1 3.5M38.6 303.9l.1 .2M38.7 303.9l.1 .6M38.8 303.9l.1 1M38.9 303.9l.1 1.4M39 303.9l.1 1.8M39.1 303.9l.1 2.1"/>
<path d="M39.2 303.9l.1 2.5M39.4 303.9v2.9M39.5 303.9v3.3M39.7 303.9v3.1M39.8 303.9v2.7M39.9 303.9v2.3M40 303.9v1.9M40.1 303.9v1.6M40.3 303.9l-.1 1.2M40.4 303.9l-.1 .6M40.5 303.9l-.1 .2M215.1 307.4h20.8"/>
<path d="M235.9 307.4h1.2M235.9 307.4h.1M237.1 307.4h25.2M268.3 307.4h101M372.3 304.4l-.4 1.3-.8 1-1.8 .7M430.4 316.5h56.2M435.7 315.6l3.5 .9-3.5 1zM435.7 315.6l.3 .1M435.7 315.7l.6 .1M435.7 315.8l1 .1M435.7 315.9l1.4 .1M435.7 316l2 .1"/>
<path d="M435.7 316.2h2.3M435.7 316.3h2.7M435.7 316.4h3.1M436 317.4h-.3M436.3 317.3h-.6M436.7 317.2h-1M437.1 317.1h-1.4M437.5 317h-1.8M437.9 316.9h-2.2M438.2 316.8h-2.5M438.6 316.7h-2.9M439 316.6h-3.3"/>
<path d="M449.2 316.5l3.5-.9v1.9zM449.4 316.6h3.3M449.6 316.4h3.1M449.8 316.7h2.9M449.9 316.3h2.8M450.1 316.8h2.6M450.3 316.2h2.4M450.5 316.9h2.2M450.7 316.1h2M450.9 317h1.8M451.3 316h1.4M451.3 317.1h1.4"/>
<path d="M451.6 315.9h1.1M451.6 317.2h1.1M452 315.8h.7M452 317.3h.7M452.4 315.7h.3M452.4 317.4h.3M584 310h5M435.5 328.5h130M435.5 328.5l3.5 1M435.7 328.6h3.3M435.9 328.4h3.1M436 328.7h3"/>
<path d="M436.2 328.3h2.8M436.4 328.8h2.6M436.6 328.2h2.4M436.8 328.9h2.2M437 328.1h2M437.2 329h1.8M437.4 328h1.6M437.8 329.1h1.2M437.8 327.9h1.2M438.1 329.2h.9M438.1 327.8h.9M438.5 329.4h.5"/>
<path d="M438.5 327.7h.5M438.9 329.5h.1M438.9 327.6h.1M439 327.6v1.9M439 327.6l-3.5 .9M562 329.5h.1M562 327.6h.1M562 327.7h.4M562 327.8h.8M562 327.9h1.2M562 328h1.6M562 328.1h2"/>
<path d="M562 328.2h2.3M562 328.3h2.7M562 328.4h3.1M562 327.6l3.5 .9M562 327.6v1.9M562.4 329.4h-.4M562.8 329.2l-.8 .1M563.2 329.1l-1.2 .1M563.8 329l-1.8 .1M564.1 328.9h-2.1M564.5 328.8h-2.5M564.9 328.7h-2.9"/>
<path d="M565.3 328.6h-3.3M565.5 328.5l-3.5 1M15 360h5M48.2 358.8h320v43.2h-320zM148.2 358.8v43.2M168.2 358.8v43.2M218.2 358.8v43.2M268.2 358.8v43.2M318.2 358.8v43.2M405 358v20M418 358v52M434 358v36"/>
<path d="M444 358v20M453 358v36M478 358v20M503 358v52M584 360h5M584 358h-184v52M48.2 366.8h320M48.2 373.8h320M400 378h184M400 362h53M400 366h53M400 370h53"/>
<path d="M400 374h53M503 362h81M48.2 380.8h320M48.2 387.9h320M48.2 394.9h320M400 382h53M400 386h53M400 390h53M400 394h184M572 394v16M0 419.5h10M0 419.4h10"/>
<path d="M0 419.3h10M0 419.2h10M0 419.1h10M0 419h10M0 418.9h10M0 418.8h10M0 418.6h10M0 418.4h10M0 418.3h10M0 418.2h10M0 418.1h10M0 418h10"/>
<path d="M0 417.9h10M0 417.8h10M0 417.7h10M0 417.6h10M0 417.5h10M0 417.4h10M0 417.3h10M0 417.2h10M0 417.1h10M0 417h10M0 416.9h10M0 416.8h10"/>
<path d="M0 416.7h10M0 416.6h10M0 416.4h10M0 416.2h10M0 416.1h10M0 416h10M0 415.9h10M0 415.7h10M0 415.6h10M0 415.5h10M0 415.4h10M0 415.3h10"/>
<path d="M0 415.2h10M0 415.1h10M0 414.9h5M0 414.8h5M0 414.7h5M0 414.6h5M0 414.5h5M0 414.4h5M0 414.2h5M0 414h5M0 413.9h5M0 413.7h5"/>
<path d="M0 413.5h5M0 413.4h5M0 413.3h5M0 413.2h5M0 413.1h5M0 413h5M0 412.9h5M0 412.8h5M0 412.7h5M0 412.6h5M0 412.5h5M0 412.4h5"/>
<path d="M0 412.3h5M0 412.2h5M0 412h5M0 411.9h5M0 411.7h5M0 411.5h5M0 411.4h5M0 411.3h5M0 411.2h5M0 411.1h5M0 411h5M0 410.9h5"/>
<path d="M0 410.8h5M0 410.7h5M0 410.6h5M0 410.5h5M0 410.4h5M0 410.3h5M0 410.2h5M0 410.1h5M0 419.9h10M0 419.8h10M0 419.7h10M0 419.6h10"/>
<path d="M5 415v-5h-5v10h10v-5h-10M47 410v5M97 410v5M147 410v5M197 410v5M247 410v5M293.5 407h7l-3.5 6zM297 405v10M347 410v5M397 410v5M447 410v5M497 410v5"/>
<path d="M547 410v5M572 406h12M584 419.5h10M584 419.4h10M584 419.3h10M584 419.2h10M584 419.1h10M584 419h10M584 418.9h10M584 418.8h10M584 418.6h10M584 418.4h10"/>
<path d="M584 418.3h10M584 418.2h10M584 418.1h10M584 418h10M584 417.9h10M584 417.8h10M584 417.7h10M584 417.6h10M584 417.5h10M584 417.4h10M584 417.3h10M584 417.2h10"/>
<path d="M584 417.1h10M584 417h10M584 416.9h10M584 416.8h10M584 416.7h10M584 416.6h10M584 416.4h10M584 416.2h10M584 416.1h10M584 416h10M584 415.9h10M584 415.7h10"/>
<path d="M584 415.6h10M584 415.5h10M584 415.4h10M584 415.3h10M584 415.2h10M584 415.1h10M584 419.9h10M584 419.8h10M584 419.7h10M584 419.6h10M589 414.9h5M589 414.8h5"/>
<path d="M589 414.7h5M589 414.6h5M589 414.5h5M589 414.4h5M589 414.2h5M589 414h5M589 413.9h5M589 413.7h5M589 413.5h5M589 413.4h5M589 413.3h5M589 413.2h5"/>
<path d="M589 413.1h5M589 413h5M589 412.9h5M589 412.8h5M589 412.7h5M589 412.6h5M589 412.5h5M589 412.4h5M589 412.3h5M589 412.2h5M589 412h5M589 411.9h5"/>
<path d="M589 411.7h5M589 411.5h5M589 411.4h5M589 411.3h5M589 411.2h5M589 411.1h5M589 411h5M589 410.9h5M589 410.8h5M589 410.7h5M589 410.6h5M589 410.5h5"/>
<path d="M589 410.4h5M589 410.3h5M589 410.2h5M589 410.1h5M589 410h5v10h-10v-5"/>
<circle cx="189.4" cy="158.9" r="1.5"/>
<circle cx="485.7" cy="168.5" r="5.2"/>
<circle cx="485.7" cy="168.5" r="4.5"/>
<circle cx="485.7" cy="168.5" r="5.6"/>
<circle cx="485.7" cy="168.5" r="5"/>
<circle cx="500.5" cy="167.4" r="4.3"/>
<circle cx="500.5" cy="167.4" r="5"/>
<circle cx="515.2" cy="168.5" r="4.5"/>
<circle cx="515.2" cy="168.5" r="5"/>
<circle cx="515.2" cy="168.5" r="5.6"/>
<circle cx="515.2" cy="168.5" r="5.2"/>
<circle cx="182.2" cy="188.4" r="1.5"/>
<circle cx="444.2" cy="199.9" r="5"/>
<circle cx="444.2" cy="199.9" r="4.2"/>
<circle cx="454.2" cy="186" r="5.2"/>
<circle cx="454.2" cy="186" r="4.5"/>
<circle cx="454.2" cy="186" r="5.6"/>
<circle cx="454.2" cy="186" r="5"/>
<circle cx="546.8" cy="186" r="4.5"/>
<circle cx="546.8" cy="186" r="5"/>
<circle cx="546.8" cy="186" r="5.2"/>
<circle cx="546.8" cy="186" r="5.6"/>
<circle cx="556.8" cy="199.9" r="5"/>
<circle cx="556.8" cy="199.9" r="4.3"/>
<circle cx="172.4" cy="209.1" r="1.5"/>
<circle cx="436.7" cy="217.6" r="5"/>
<circle cx="436.7" cy="217.6" r="5.2"/>
<circle cx="436.7" cy="217.6" r="4.5"/>
<circle cx="436.7" cy="217.6" r="5.6"/>
<circle cx="564.3" cy="217.6" r="5"/>
<circle cx="564.3" cy="217.6" r="5.2"/>
<circle cx="564.3" cy="217.6" r="4.5"/>
<circle cx="564.3" cy="217.6" r="5.6"/>
<circle cx="500.5" cy="232.4" r="72"/>
<circle cx="500.5" cy="232.4" r="75.1"/>
<circle cx="500.5" cy="232.4" r="75"/>
<circle cx="500.5" cy="232.4" r="71.8"/>
<circle cx="500.5" cy="232.4" r="43.2"/>
<circle cx="500.5" cy="232.4" r="43.4"/>
<circle cx="500.5" cy="232.4" r="35"/>
<circle cx="500.5" cy="232.4" r="45.5"/>
<circle cx="500.5" cy="232.4" r="24.8"/>
<circle cx="500.5" cy="232.4" r="25.8"/>
<circle cx="500.5" cy="232.4" r="11.5"/>
<circle cx="500.5" cy="232.4" r="28.5"/>
<circle cx="500.5" cy="232.4" r="19.5"/>
<circle cx="500.5" cy="232.4" r="7"/>
<circle cx="500.5" cy="232.4" r="21.6"/>
<circle cx="500.5" cy="232.4" r="8.5"/>
<circle cx="500.5" cy="232.4" r="20.2"/>
<circle cx="500.5" cy="232.4" r="25"/>
<circle cx="500.5" cy="232.4" r="20"/>
<circle cx="500.5" cy="232.4" r="21.8"/>
<circle cx="436.7" cy="247.1" r="5"/>
<circle cx="436.7" cy="247.1" r="5.2"/>
<circle cx="436.7" cy="247.1" r="4.5"/>
<circle cx="436.7" cy="247.1" r="5.6"/>
<circle cx="564.3" cy="247.1" r="5"/>
<circle cx="564.3" cy="247.1" r="5.2"/>
<circle cx="564.3" cy="247.1" r="4.5"/>
<circle cx="564.3" cy="247.1" r="5.6"/>
<circle cx="444.2" cy="264.9" r="5"/>
<circle cx="444.2" cy="264.9" r="4.2"/>
<circle cx="454.2" cy="278.7" r="5.2"/>
<circle cx="454.2" cy="278.7" r="4.5"/>
<circle cx="454.2" cy="278.7" r="5.6"/>
<circle cx="454.2" cy="278.7" r="5"/>
<circle cx="546.8" cy="278.7" r="4.5"/>
<circle cx="546.8" cy="278.7" r="5"/>
<circle cx="546.8" cy="278.7" r="5.2"/>
<circle cx="546.8" cy="278.7" r="5.6"/>
<circle cx="556.8" cy="264.9" r="5"/>
<circle cx="556.8" cy="264.9" r="4.3"/>
<circle cx="485.7" cy="296.2" r="5.2"/>
<circle cx="485.7" cy="296.2" r="4.5"/>
<circle cx="485.7" cy="296.2" r="5.6"/>
<circle cx="485.7" cy="296.2" r="5"/>
<circle cx="500.5" cy="297.4" r="4.3"/>
<circle cx="500.5" cy="297.4" r="5"/>
<circle cx="515.2" cy="296.2" r="4.5"/>
<circle cx="515.2" cy="296.2" r="5"/>
<circle cx="515.2" cy="296.2" r="5.6"/>
<circle cx="515.2" cy="296.2" r="5.2"/>
</g>
<text font-size="7.7" x="445.8" y="406.8">Maßblatt</text>
<g font-size="7">
<text x="404.4" y="406.5">1:1</text>
<text x="526.1" y="406.5">202081</text>
</g>
<text font-size="6.8" x="520.9" y="24.5">Maßstab 1:5</text>
<text font-size="6.3" x="516.3" y="386.3">GEORGII KOBOLD</text>
<g font-size="5.4">
<text x="37.1" y="238.3" transform="rotate(-90 37.1 238.3)">⌀150</text>
<text x="52" y="241.3" transform="rotate(-90 52 241.3)">⌀90 h7</text>
<text x="77.3" y="241.1" transform="rotate(-90 77.3 241.1)">⌀40 k6</text>
<text x="494.5" y="326.1">⌀130</text>
</g>
<g font-size="4.9">
<text x="29.8" y="9.3">1</text>
<text x="70.8" y="9.3">2</text>
<text x="120.8" y="9.3">3</text>
<text x="170.8" y="9.2">4</text>
<text x="220.8" y="9.2">5</text>
<text x="270.8" y="9.3">6</text>
<text x="320.8" y="9.2">7</text>
<text x="370.8" y="9.3">8</text>
<text x="420.8" y="9.3">9</text>
<text x="469.5" y="9.3">10</text>
<text x="519.6" y="9.3">11</text>
<text x="565.5" y="9.3">12</text>
<text x="517.2" y="17">Isometrische Ansicht</text>
<text x="16" y="34.3">A</text>
<text x="585" y="34.3">A</text>
<text x="136.8" y="66.3">99</text>
<text x="280" y="66.3">k</text>
<text x="251.8" y="83.4">q</text>
<text x="16" y="86.7">B</text>
<text x="585" y="86.7">B</text>
<text x="206.3" y="96.8">8</text>
<text x="477.2" y="106.2" transform="rotate(-9 477.2 106.2)">18°</text>
<text x="517.3" y="105" transform="rotate(9 517.3 105)">18°</text>
<text x="203.8" y="109.4">min. 8 für EHEDG-konforme Anbindung</text>
<text x="427.8" y="113.1" transform="rotate(-30 427.8 113.1)">60°</text>
<text x="128.3" y="127.8">82</text>
<text x="15.9" y="136.8">C</text>
<text x="584.9" y="136.8">C</text>
<text x="57.1" y="141.6" transform="rotate(-90 57.1 141.6)">min. ⌀50 Naben-Anschluss</text>
<text x="64.9" y="141.6" transform="rotate(-90 64.9 141.6)">für EHEDG-konforme Anbindung</text>
<text x="15.9" y="186.7">D</text>
<text x="584.9" y="186.7">D</text>
<text x="16" y="236.7">E</text>
<text x="585" y="236.7">E</text>
<text x="85.3" y="269.3">DIN 332-D M16</text>
<text x="16.2" y="286.7">F</text>
<text x="585.2" y="286.7">F</text>
<text x="455.7" y="314.8">(6x) M10 x 16</text>
<text x="15.8" y="336.8">G</text>
<text x="584.8" y="336.8">G</text>
<text x="94.5" y="364.5">Typ</text>
<text x="180" y="364.5">Resolver R4</text>
<text x="221.5" y="364.5">Resolver und Bremse</text>
<text x="282.3" y="364.5">Geber RQ</text>
<text x="321.1" y="364.5">Geber RQ und Bremse</text>
<text x="157.1" y="372">q</text>
<text x="192.2" y="372">k</text>
<text x="242.2" y="372">k</text>
<text x="292.2" y="372">k</text>
<text x="342.2" y="372">k</text>
<text x="52.1" y="379.1">KSG 564... HD(-MD)-R../S1/PG-HD-I-150..</text>
<text x="152.3" y="379">252,5</text>
<text x="187.3" y="379">308,5</text>
<text x="237.3" y="379">355,5</text>
<text x="287.3" y="379">323,5</text>
<text x="337.3" y="379">377,5</text>
<text x="15.9" y="389.2">H</text>
<text x="52.1" y="386.1">KSG 568... HD(-MD)-R../S1/PG-HD-I-150..</text>
<text x="152.3" y="386.1">292,5</text>
<text x="187.3" y="386.1">348,5</text>
<text x="237.3" y="386.1">395,5</text>
<text x="287.3" y="386.1">363,5</text>
<text x="337.3" y="386.1">417,5</text>
<text x="584.9" y="389.2">H</text>
<text x="50.7" y="393.2">KSG 5612... HD(-MD)-R../S1/PG-HD-I-150..</text>
<text x="152.3" y="393.2">332,5</text>
<text x="187.3" y="393.2">388,5</text>
<text x="237.3" y="393.2">435,5</text>
<text x="287.3" y="393.2">403,5</text>
<text x="337.3" y="393.2">457,5</text>
<text x="50.7" y="400.2">KSG 5616... HD(-MD)-R../S1/PG-HD-I-150..</text>
<text x="152.3" y="400.2">372,5</text>
<text x="187.3" y="400.2">428,5</text>
<text x="237.3" y="400.2">475,5</text>
<text x="287.3" y="400.2">443,5</text>
<text x="337.3" y="400.2">497,5</text>
<text x="576.8" y="403.8">1</text>
<text x="29.8" y="414.3">1</text>
<text x="70.8" y="414.3">2</text>
<text x="120.8" y="414.3">3</text>
<text x="170.8" y="414.2">4</text>
<text x="220.8" y="414.2">5</text>
<text x="270.8" y="414.3">6</text>
<text x="320.8" y="414.2">7</text>
<text x="370.8" y="414.3">8</text>
<text x="420.8" y="414.3">9</text>
<text x="469.5" y="414.3">10</text>
<text x="519.6" y="414.3">11</text>
<text x="565.2" y="414.3">A2</text>
</g>
<g font-size="4.2">
<text x="459.8" y="386.6">KSG 56... HD-R../...</text>
<text x="528.2" y="392.5">GmbH &amp; Co. KG</text>
</g>
<g font-size="3.2">
<text x="458" y="363.2">Allgemein-</text>
<text x="481.9" y="365.2">Oberflächen</text>
<text x="458.1" y="367.1">toleranzen</text>
<text x="459.6" y="371.1">DIN ISO</text>
<text x="480.6" y="369.2">DIN ISO 1302</text>
<text x="459.4" y="375.1">2768-mk</text>
<text x="485.1" y="373.2">Reihe 2</text>
</g>
<g font-size="2.8">
<text x="504" y="361">Urheberschutz DIN 34</text>
<text x="504" y="365">Werkstoff</text>
<text x="400.9" y="377">Nr.</text>
<text x="405.9" y="377.2">Änderung</text>
<text x="422" y="377">Datum</text>
<text x="435" y="377">Name</text>
<text x="445" y="377">Gepr.</text>
<text x="422" y="381">Datum</text>
<text x="439.9" y="381">Name</text>
<text x="454" y="381">Typ</text>
<text x="401" y="385">Bearb.</text>
<text x="401" y="389">Gepr.</text>
<text x="419.1" y="385">06.09.2021</text>
<text x="419.1" y="389">06.09.2021</text>
<text x="440.4" y="385">RWA</text>
<text x="440.4" y="389">RWA</text>
<text x="401" y="397">Massstab</text>
<text x="419" y="397">Benennung</text>
<text x="504" y="397">Zeichn.-Nr.</text>
<text x="573" y="397">Bl.</text>
<text x="577.3" y="409">1</text>
</g>
</svg>
